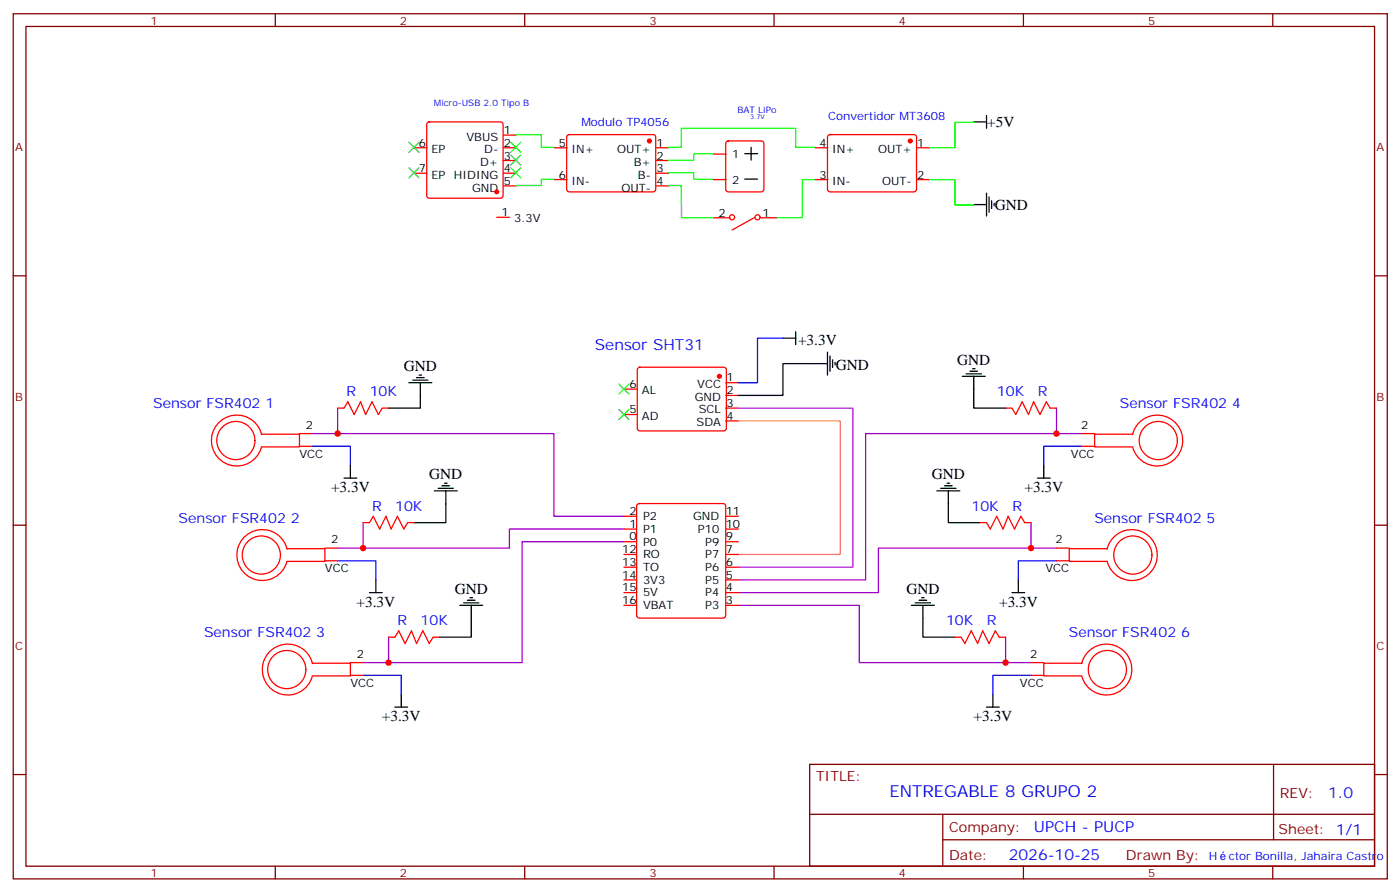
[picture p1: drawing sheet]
<svg xmlns="http://www.w3.org/2000/svg" width="388mm" height="247mm" viewBox="0 0 388 247" stroke-linecap="round" stroke-linejoin="round" font-family="sans-serif">
<g fill="none" stroke="#870000" stroke-width=".35">
<path d="M3.7 3.8h381v239.9h-381zM7.2 7.3h373.9v232.9h-373.9zM76.3 3.8v3.5M145.5 3.8v3.5M214.6 3.8v3.5M283.8 3.8v3.5M352.9 3.8v3.5M3.7 76.5h3.5M381.1 76.5h3.6M3.7 145.6h3.5M381.1 145.6h3.6M3.7 214.8h3.5"/>
<path d="M224.5 211.9h156.6v28.3h-156.6zM353.1 212v20.9M381.1 214.8h3.6M224.5 225.8h156.5M261.4 232.9h119.6M261.4 225.8v14.1M76.3 240.2v3.5M145.5 240.2v3.5M214.6 240.2v3.5M283.8 240.2v3.5M352.9 240.2v3.5"/>
</g>
<g fill="none" stroke="#f00" stroke-width=".35">
<path d="M118.6 34l.4-.2h19.8l.5 .2 .2 .5v19.8l-.2 .5-.5 .2h-19.8l-.5-.3-.2-.4v-19.8zM139.6 37.5h3.5M157.4 37.5l.4-.2 23.6 .1 .4 .6v14.8l-.7 .4-23.5-.1-.5-.6v-14.5zM201.5 39.3l.4-.2h9.2l.5 .2 .2 .5v12.7l-.2 .5-.5 .2h-9.2l-.5-.2-.2-.5v-12.7zM229.7 37.5l.5-.2 23.5 .1 .4 .6v14.8l-.7 .4-23.5-.1-.5-.6v-14.5zM114.9 41h3.5M114.9 48h3.5M139.6 41h3.5M139.6 44.5h3.5M139.6 48h3.5M139.6 51.6h3.5M153.7 41h3.5"/>
<path d="M153.7 49.8h3.5M181.9 41h3.5M181.9 44.5h3.5M181.9 48h3.5M181.9 51.6h3.5M197.8 49.8h3.5M197.8 42.7h3.5M226 41h3.5M226 49.8h3.5M254.2 41h3.6M254.2 49.8h3.6M137.7 60.3h3.6"/>
<path d="M197.8 60.4h4.6M209.3 60.3l-6.3 3.5M210.8 60.4h4.6M93.6 113.2h1.8l1-1.8 1.8 3.5 1.8-3.5 1.4 3.5 1.8-3.5 1.7 3.5 1.1-1.7h1.7M173 114.9h3.5M173 107.9h3.5M176.9 102l.5-.2h23.3l.5 .2 .2 .5-.1 16.5-.6 .5-23.6-.1-.4-.6v-16.3zM201.2 106.1h3.6M201.2 109.6h3.6M201.2 113.2h3.6M201.2 116.7h3.6M278.8 113.2h1.8l1.1 1.7 1.7-3.5 1.8 3.5 1.4-3.5 1.8 3.5 1.7-3.5 1.1 1.8h1.7"/>
<path d="M72.5 120.4h10.5v3.5h-10.5M72.5 120.5a7.1 7.1 0 0 0-10.7-4.2 7.1 7.1 0 0 0-.3 11.5 7.1 7.1 0 0 0 11-3.7M83 120.2h3.6M83 123.8h3.6M176.8 139.8l.4-.2h23.3l.5 .2 .2 .5v30.4l-.2 .5-.5 .2h-23.3l-.5-.3-.2-.4v-30.4zM300 120.2h3.5M300 123.8h3.5M314 120.5a7.1 7.1 0 0 1 10.8-4.2 7.1 7.1 0 0 1 .3 11.5 7.1 7.1 0 0 1-11-3.7M314.1 120.4h-10.6v3.5h10.6M79.5 152.1h10.6v3.6h-10.6M79.6 152.3a7.1 7.1 0 0 0-10.8-4.3 7.1 7.1 0 0 0-.2 11.6 7.1 7.1 0 0 0 10.9-3.7M90.1 155.5h3.5"/>
<path d="M90.1 152h3.5M100.7 144.9h1.7l1.1-1.7 1.8 3.5 1.7-3.5 1.4 3.5 1.8-3.5 1.8 3.5 1-1.8h1.8M173 143.2h3.5M173 150.2h3.5M173 153.7h3.5M173 157.3h3.5M173 146.7h3.5M201.2 143.2h3.6M201.2 150.2h3.6M201.2 153.7h3.6M201.2 157.3h3.6M201.2 146.7h3.6"/>
<path d="M271.8 144.9h1.7l1.1 1.8 1.8-3.5 1.7 3.5 1.4-3.5 1.8 3.5 1.8-3.5 1 1.7h1.8M292.9 155.5h3.6M292.9 152h3.6M307 152.3a7.1 7.1 0 0 1 10.7-4.3 7.1 7.1 0 0 1 .3 11.6 7.1 7.1 0 0 1-10.9-3.7M307.1 152.1h-10.6v3.6h10.6M107.7 176.7h1.8l1.1-1.8 1.7 3.5 1.8-3.5 1.4 3.5 1.8-3.5 1.7 3.5 1.1-1.7h1.7M173 167.9h3.5M173 160.8h3.5M173 164.3h3.5M201.2 167.9h3.6M201.2 160.8h3.6M201.2 164.3h3.6"/>
<path d="M264.7 176.7h1.8l1 1.7 1.8-3.5 1.8 3.5 1.4-3.5 1.7 3.5 1.8-3.5 1.1 1.8h1.7M86.6 183.9h10.6v3.5h-10.6M86.7 184a7.1 7.1 0 0 0-10.8-4.2 7.1 7.1 0 0 0-.3 11.5 7.1 7.1 0 0 0 11-3.7M97.2 187.3h3.5M97.2 183.7h3.5M285.9 187.3h3.5M285.9 183.7h3.5M299.9 184a7.1 7.1 0 0 1 10.8-4.2 7.1 7.1 0 0 1 .3 11.5 7.1 7.1 0 0 1-11-3.7M300 183.9h-10.6v3.5h10.6"/>
<circle cx="203" cy="60.3" r=".71"/>
<circle cx="210" cy="60.3" r=".71"/>
<circle cx="65.4" cy="122.2" r="5.3"/>
<circle cx="321.2" cy="122.2" r="5.3"/>
<circle cx="72.5" cy="153.9" r="5.3"/>
<circle cx="314.1" cy="153.9" r="5.3"/>
<circle cx="79.5" cy="185.7" r="5.3"/>
<circle cx="307.1" cy="185.7" r="5.3"/>
</g>
<g fill="#f00" stroke="#f00" stroke-width=".35">
<circle cx="199.5" cy="104.4" r=".53"/>
<circle cx="180.1" cy="39.1" r=".53"/>
<circle cx="252.4" cy="39.1" r=".53"/>
<circle cx="137.7" cy="53.2" r=".53"/>
</g>
<path d="M204.8 113.2h31.7v44.1h-31.7" fill="none" stroke="#f0f" stroke-width=".35"/>
<path d="M204.8 116.7h28.2v37h-28.2" fill="none" stroke="#f93" stroke-width=".35"/>
<g fill="none" stroke="#000" stroke-width=".35">
<path d="M270 33.8h3.5M273.5 32v3.6M206.5 49.7h3.5M206.5 42.6h3.5M208.3 40.9v3.5M270 56.7h3.5M273.5 53.6v6.3M274.2 54.6v4.2M275 55.7v2.1M275.7 56.4v.7M217.1 93.8h3.5M220.6 92v3.5"/>
<path d="M229.4 97.6v6.4M230.2 98.7v4.2M230.9 99.8v2.1M113.4 106.1h6.3M114.4 105.4h4.3M115.5 104.7h2.1M116.2 104h.7M116.6 106.1v7.1h-8.9M229.4 100.8h-12.3v8.8h-12.3M231.6 100.5v.7M266.8 104.4h6.4M267.9 103.6h4.2"/>
<path d="M269 102.9h2.1M269.7 102.2h.7M270 104.4v8.8h8.8M95.4 132.6h3.5M97.2 129v3.6M120.4 136.1h6.4M121.5 135.4h4.2M122.6 134.7h2.1M123.3 134h.7M123.6 136.1v8.8h-8.8M259.8 136.1h6.3M260.8 135.4h4.3"/>
<path d="M261.9 134.7h2.1M262.6 134h.7M263 136.1v8.8h8.8M287.7 132.6h3.5M289.4 129v3.6M102.4 164.3h3.6M104.2 160.8v3.5M127.5 167.9h6.3M128.6 167.1h4.2M129.6 166.4h2.1M130.3 165.7h.7M130.7 167.9v8.8h-8.9"/>
<path d="M252.7 167.9h6.4M253.8 167.1h4.2M254.8 166.4h2.2M255.6 165.7h.7M255.9 167.9v8.8h8.8M280.6 164.3h3.5M282.4 160.8v3.5M109.5 196.1h3.5M111.3 192.5v3.6M273.5 196.1h3.6M275.3 192.5v3.6"/>
</g>
<path d="M143 37.3h7.1v3.6h3.5M270.1 33.9h-5.3v7.1h-7M153.6 49.7h-3.5v1.7h-7.1M185.3 47.9h7.1v1.8h5.3M185.3 40.9h3.6v-5.3h31.7v5.3h5.3M185.3 51.4h3.6v5.3M189 56.9v3.5h8.8M197.7 42.6h-5.3v1.8h-7.1M226 49.8h-3.5v10.6h-7.1M257.8 49.8h7v7.1h5.3" fill="none" stroke="#0f0" stroke-width=".35"/>
<g fill="none" stroke="#3c3" stroke-width=".35">
<path d="M113.4 39.4l2.8 2.9M116.2 39.4l-2.8 2.9M141.6 39.4l2.8 2.9M144.4 39.4l-2.8 2.9M113.4 46.5l2.8 2.8M116.2 46.5l-2.8 2.8M141.6 46.5l2.8 2.8M141.6 43l2.8 2.8M144.4 46.5l-2.8 2.8M144.4 43l-2.8 2.8M171.6 113.5l2.8 2.8M171.6 106.5l2.8 2.8"/>
<path d="M174.4 113.5l-2.8 2.8M174.4 106.5l-2.8 2.8"/>
</g>
<path d="M217.1 93.8h-7.1v12.3h-5.2M86.6 123.8h10.6v5.2M300 123.8h-10.6v5.2M93.6 155.5h10.6v5.3M292.9 155.5h-10.5v5.3M100.7 187.3h10.6v5.2M285.9 187.3h-10.6v5.2" fill="none" stroke="#00f" stroke-width=".35"/>
<path d="M93.6 113.2v7h-7M292.9 113.2v7h7.1M93.6 120.2h60v23h19.4M292.9 120.2h-52.9v40.6h-35.2M100.7 144.9v7.1h-7.1M173 146.7h-31.7v5.3h-40.6M173 150.2h-28.2v33.5h-37.1M285.9 144.9v7.1h7M285.9 152h-42.3v12.3h-38.8M107.7 176.7v7h-7M204.8 167.9h33.5v15.8h40.5M278.8 176.7v7h7.1" fill="none" stroke="#90c" stroke-width=".35"/>
<g fill="#c00">
<circle cx="278.8" cy="183.7" r=".88"/>
<circle cx="285.9" cy="152" r=".88"/>
<circle cx="292.9" cy="120.2" r=".88"/>
<circle cx="107.7" cy="183.7" r=".88"/>
<circle cx="100.7" cy="152" r=".88"/>
<circle cx="93.6" cy="120.2" r=".88"/>
</g>
<text font-size="4.6" fill="#00f" x="246.6" y="221">ENTREGABLE 8 GRUPO 2</text>
<g font-size="4.2">
<text x="273.7" y="35.2">+5V</text>
<text x="275.8" y="58.1">GND</text>
<text x="221.3" y="95.5">+3.3V</text>
<text x="265.4" y="101.1">GND</text>
<text x="112" y="102.9">GND</text>
<text x="231.7" y="102.6">GND</text>
<text x="91.8" y="136.5">+3.3V</text>
<text x="119" y="132.9">GND</text>
<text x="258.4" y="132.9">GND</text>
<text x="284.1" y="136.5">+3.3V</text>
<text x="126.1" y="164.6">GND</text>
<text x="251.3" y="164.6">GND</text>
<text x="98.8" y="168.3">+3.3V</text>
<text x="277" y="168.3">+3.3V</text>
<text x="105.9" y="200">+3.3V</text>
<text x="270" y="200">+3.3V</text>
</g>
<g font-size="4.2" fill="#00f">
<text x="165" y="97.2">Sensor SHT31</text>
<text x="368.3" y="221.2">1.0</text>
<text x="286.7" y="230.8">UPCH - PUCP</text>
<text x="279.8" y="238.6">2026-10-25</text>
</g>
<g font-size="3.9" fill="#00f">
<text x="42.5" y="113.2">Sensor FSR402 1</text>
<text x="96.1" y="109.8">R</text>
<text x="102.5" y="109.8">10K</text>
<text x="276.4" y="109.8">10K</text>
<text x="287.8" y="109.8">R</text>
<text x="310.5" y="113.2">Sensor FSR402 4</text>
<text x="103.2" y="141.6">R</text>
<text x="109.6" y="141.6">10K</text>
<text x="269.4" y="141.6">10K</text>
<text x="280.7" y="141.6">R</text>
<text x="49.5" y="144.9">Sensor FSR402 2</text>
<text x="303.5" y="144.9">Sensor FSR402 5</text>
<text x="110.2" y="173.3">R</text>
<text x="116.6" y="173.3">10K</text>
<text x="262.3" y="173.3">10K</text>
<text x="273.7" y="173.3">R</text>
<text x="56.6" y="176.7">Sensor FSR402 3</text>
<text x="296.4" y="176.7">Sensor FSR402 6</text>
</g>
<g font-size="3.9" fill="#800">
<text x="226.3" y="216.5">TITLE:</text>
<text x="354.9" y="221.2">REV:</text>
<text x="263.2" y="230.7">Company:</text>
<text x="354.5" y="231.4">Sheet: 1/1</text>
<text x="263.2" y="238.4">Date:</text>
<text x="312.2" y="238.5">Drawn By:</text>
</g>
<g font-size="3.2" fill="#800">
<text x="41.8" y="6.8">1</text>
<text x="110.9" y="6.8">2</text>
<text x="180.1" y="6.8">3</text>
<text x="249.2" y="6.8">4</text>
<text x="318.3" y="6.8">5</text>
<text x="4.2" y="41.9">A</text>
<text x="381.7" y="41.9">A</text>
<text x="4.2" y="111.1">B</text>
<text x="381.7" y="111.1">B</text>
<text x="4.2" y="180.2">C</text>
<text x="381.7" y="180.2">C</text>
<text x="41.8" y="243.2">1</text>
<text x="110.9" y="243.2">2</text>
<text x="180.1" y="243.2">3</text>
<text x="249.2" y="243.2">4</text>
<text x="318.3" y="243.2">5</text>
</g>
<g font-size="3.2" fill="#00f">
<text x="161.2" y="34.9">Modulo TP4056</text>
<text x="229.7" y="33.2">Convertidor MT3608</text>
<text x="335.1" y="238.5">H</text>
<text x="340.7" y="238.5">ctor Bonilla, Jahaira Castro</text>
</g>
<g font-size="3.2">
<text x="116.1" y="40.8">6</text>
<text x="129.3" y="39">VBUS</text>
<text x="139.7" y="40.8">2</text>
<text x="139.7" y="37.2">1</text>
<text x="154.9" y="40.8">5</text>
<text x="182" y="40.8">1</text>
<text x="227.3" y="40.8">4</text>
<text x="254.3" y="40.8">1</text>
<text x="116.1" y="47.8">7</text>
<text x="119.6" y="42.5">EP</text>
<text x="133.1" y="46">D+</text>
<text x="134.3" y="42.5">D-</text>
<text x="139.7" y="47.8">4</text>
<text x="139.7" y="44.3">3</text>
<text x="158.4" y="42.5">IN+</text>
<text x="171.1" y="42.5">OUT+</text>
<text x="175.7" y="46">B+</text>
<text x="182" y="44.3">2</text>
<text x="182" y="47.8">3</text>
<text x="203" y="43.9">1</text>
<text x="230.8" y="42.5">IN+</text>
<text x="243.5" y="42.5">OUT+</text>
<text x="119.6" y="49.6">EP</text>
<text x="125.8" y="49.6">HIDING</text>
<text x="130.9" y="53.1">GND</text>
<text x="139.7" y="51.3">5</text>
<text x="154.9" y="49.6">6</text>
<text x="158.4" y="51.3">IN-</text>
<text x="172.3" y="53.1">OUT-</text>
<text x="176.9" y="49.6">B-</text>
<text x="182" y="51.3">4</text>
<text x="203" y="51">2</text>
<text x="227.3" y="49.6">3</text>
<text x="230.8" y="51.3">IN-</text>
<text x="244.6" y="51.3">OUT-</text>
<text x="254.3" y="49.6">2</text>
<text x="139.1" y="59.9">1</text>
<text x="142.6" y="61.7">3.3V</text>
<text x="199.2" y="60.2">2</text>
<text x="211.5" y="60.2">1</text>
<text x="174.5" y="107.6">6</text>
<text x="193.3" y="107.5">VCC</text>
<text x="201.4" y="105.8">1</text>
<text x="178" y="109.3">AL</text>
<text x="192.6" y="111.1">GND</text>
<text x="201.4" y="109.3">2</text>
<text x="201.4" y="112.8">3</text>
<text x="84.8" y="118.8">2</text>
<text x="174.5" y="114.6">5</text>
<text x="178" y="116.4">AD</text>
<text x="193.1" y="118.1">SDA</text>
<text x="193.8" y="114.6">SCL</text>
<text x="201.4" y="116.3">4</text>
<text x="299.7" y="118.8">2</text>
<text x="83" y="126.9">VCC</text>
<text x="296.9" y="126.9">VCC</text>
<text x="174.5" y="142.8">2</text>
<text x="201.2" y="142.8">11</text>
<text x="174.5" y="149.9">0</text>
<text x="174.5" y="146.3">1</text>
<text x="178.3" y="144.2">P2</text>
<text x="178.3" y="147.7">P1</text>
<text x="192.2" y="144.2">GND</text>
<text x="193.5" y="147.7">P10</text>
<text x="201.2" y="149.9">9</text>
<text x="201.2" y="146.3">10</text>
<text x="91.9" y="150.6">2</text>
<text x="172.5" y="153.4">12</text>
<text x="178.3" y="151.3">P0</text>
<text x="178.3" y="154.8">RO</text>
<text x="195.5" y="151.3">P9</text>
<text x="195.5" y="154.8">P7</text>
<text x="201.2" y="153.4">7</text>
<text x="292.7" y="150.6">2</text>
<text x="90.1" y="158.7">VCC</text>
<text x="172.5" y="160.4">14</text>
<text x="172.5" y="156.9">13</text>
<text x="178.3" y="161.9">3V3</text>
<text x="178.3" y="158.3">TO</text>
<text x="195.5" y="161.9">P5</text>
<text x="195.5" y="158.3">P6</text>
<text x="201.2" y="160.4">5</text>
<text x="201.2" y="156.9">6</text>
<text x="289.9" y="158.7">VCC</text>
<text x="172.5" y="167.5">16</text>
<text x="172.5" y="164">15</text>
<text x="178.3" y="165.4">5V</text>
<text x="195.5" y="165.4">P4</text>
<text x="201.2" y="167.5">3</text>
<text x="201.2" y="164">4</text>
<text x="178.3" y="168.9">VBAT</text>
<text x="195.5" y="168.9">P3</text>
<text x="98.9" y="182.3">2</text>
<text x="285.6" y="182.3">2</text>
<text x="97.2" y="190.4">VCC</text>
<text x="282.8" y="190.4">VCC</text>
</g>
<g font-size="2.5" fill="#00f">
<text x="120.3" y="29.5">Micro-USB 2.0 Tipo B</text>
<text x="204.5" y="31.3">BAT LiPo</text>
</g>
<text font-size="1.8" fill="#00f" x="208" y="33">3.7V</text>
</svg>
